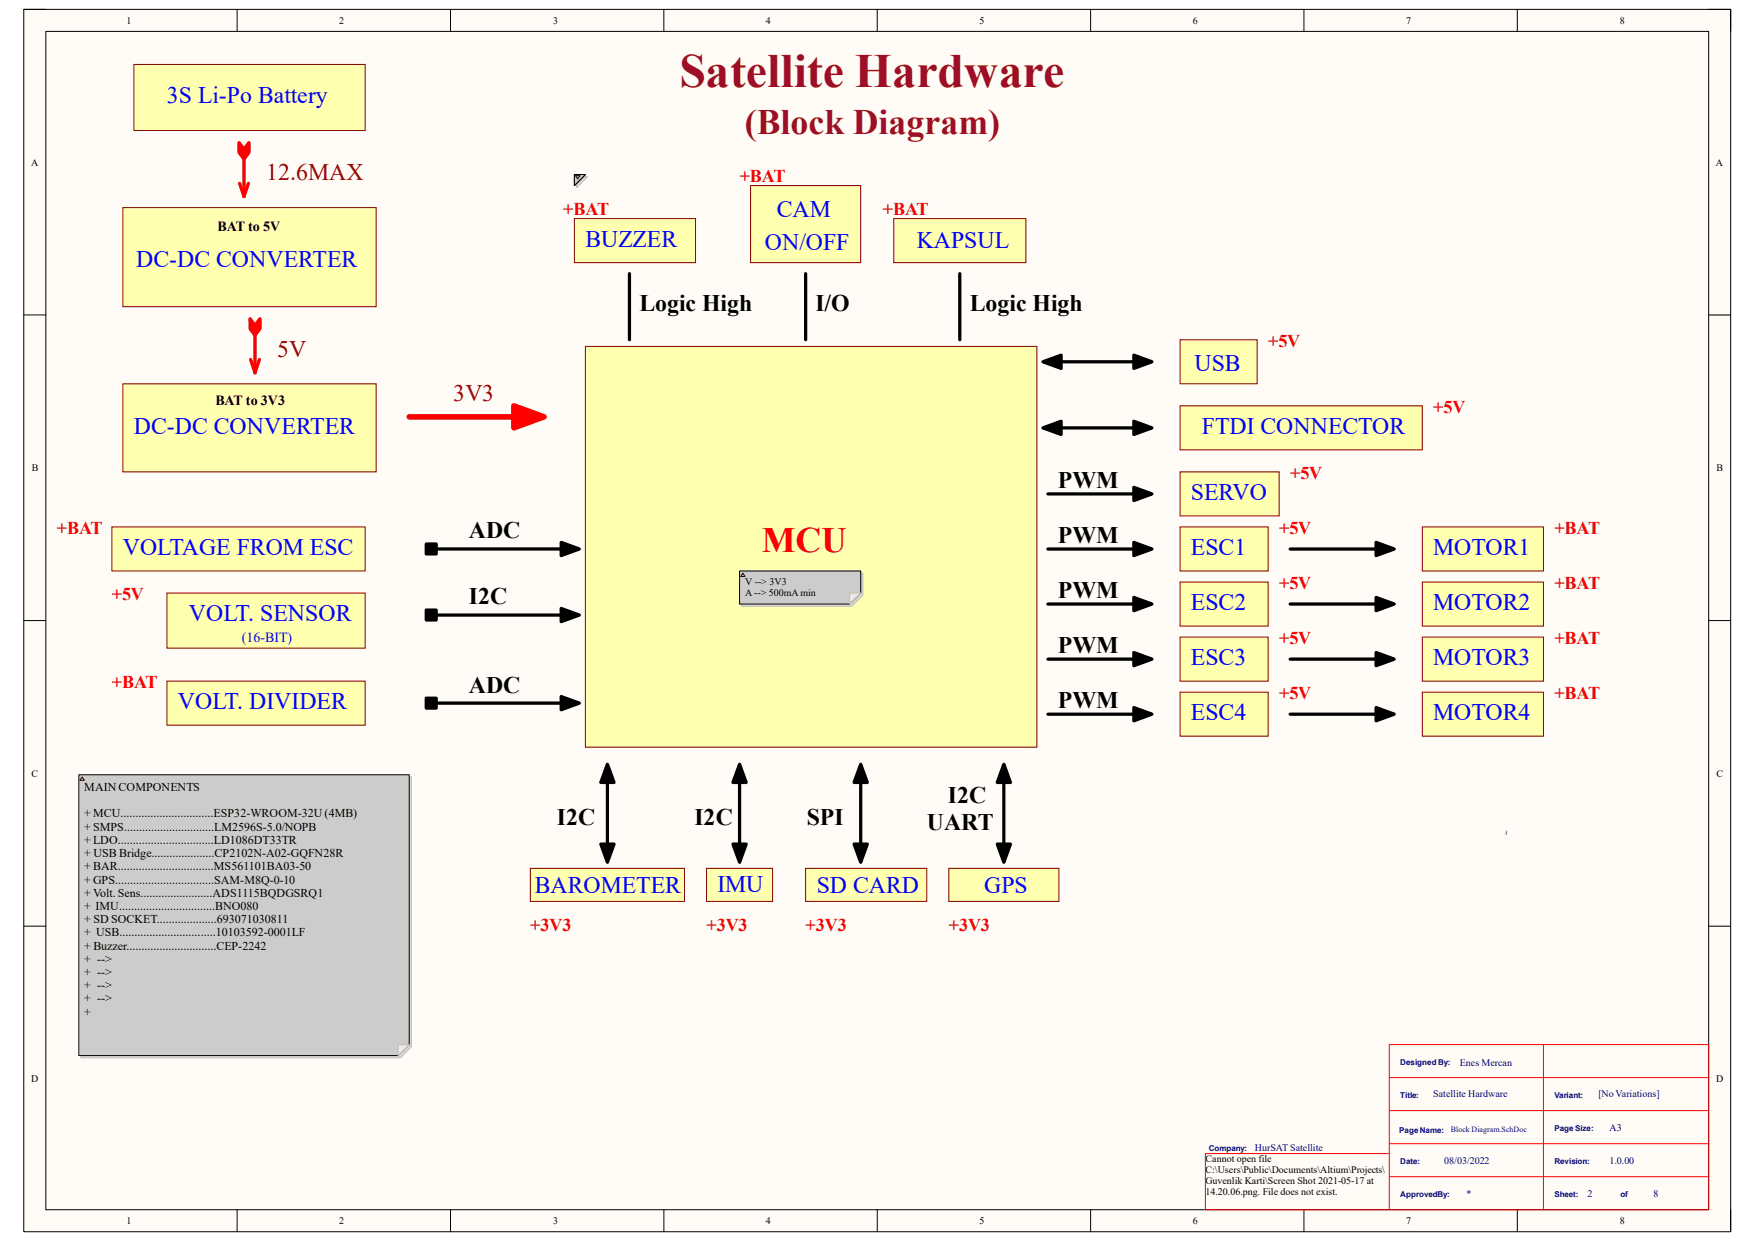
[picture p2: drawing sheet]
<svg xmlns="http://www.w3.org/2000/svg" width="297mm" height="210mm" viewBox="0 0 297 210" stroke-linecap="round" stroke-linejoin="round" font-family="sans-serif">
<path d="M4 1.6h288.9v206.8h-288.9z" fill-rule="evenodd" fill="#fffcf8"/>
<path d="M4 1.6h288.9v206.8h-288.9z" fill="none" stroke="#000" stroke-width=".17"/>
<path d="M7.8 5.3h281.4v199.4h-281.4z" fill-rule="evenodd" fill="#fffcf8"/>
<g fill="none" stroke="#000" stroke-width=".17">
<path d="M4 1.6h3.7M7.8 5.3h281.4v199.4h-281.4zM40.1 1.6v3.7M76.2 1.6v3.7M112.3 1.6v3.7M148.5 1.6v3.7M184.6 1.6v3.7M220.7 1.6v3.7M256.8 1.6v3.7M289.2 1.6h3.7v3.7M4 53.3h3.7M289.2 53.3h3.7"/>
<path d="M4 105h3.8M289.2 105h3.7M4 156.7h3.8M289.2 156.7h3.7M40.1 204.7v3.7M76.2 204.7v3.7M112.4 204.7v3.7M148.5 204.7v3.7M184.6 204.7v3.7M220.7 204.7v3.7M256.8 204.7v3.7M292.9 204.7v3.7"/>
</g>
<path d="M261.2 176.8v27.9M234.9 195.2h-30.9v9.5h85.2v-27.9h-54.1v27.9M235.1 182.4h54.1M235.1 187.9h54.1M235.1 193.5h54.1M235.1 199.1h54.1" fill="none" stroke="#f00" stroke-width=".17"/>
<path d="M20.8 64.9h42.9v15h-42.9z" fill-rule="evenodd" fill="#ffffb0"/>
<path d="M20.8 64.9h42.9v15h-42.9z" fill="none" stroke="#800000" stroke-width=".17"/>
<path d="M20.8 35.1h42.9v16.8h-42.9z" fill-rule="evenodd" fill="#ffffb0"/>
<path d="M20.8 35.1h42.9v16.8h-42.9z" fill="none" stroke="#800000" stroke-width=".17"/>
<path d="M199.7 57.5h13.1v7.4h-13.1z" fill-rule="evenodd" fill="#ffffb0"/>
<path d="M199.7 57.5h13.1v7.4h-13.1z" fill="none" stroke="#800000" stroke-width=".17"/>
<path d="M99.1 58.6h76.4v67.8h-76.4z" fill-rule="evenodd" fill="#ffffb0"/>
<path d="M99.1 58.6h76.4v67.8h-76.4z" fill="none" stroke="#800000" stroke-width=".17"/>
<path d="M89.8 146.9h26v5.6h-26z" fill-rule="evenodd" fill="#ffffb0"/>
<path d="M89.8 146.9h26v5.6h-26z" fill="none" stroke="#800000" stroke-width=".17"/>
<path d="M127 31.4h18.7v13h-18.7z" fill-rule="evenodd" fill="#ffffb0"/>
<path d="M127 31.4h18.7v13h-18.7z" fill="none" stroke="#800000" stroke-width=".17"/>
<path d="M97.2 37h20.5v7.4h-20.5z" fill-rule="evenodd" fill="#ffffb0"/>
<path d="M97.2 37h20.5v7.4h-20.5z" fill="none" stroke="#800000" stroke-width=".17"/>
<path d="M119.6 146.9h11.2v5.6h-11.2z" fill-rule="evenodd" fill="#ffffb0"/>
<path d="M119.6 146.9h11.2v5.6h-11.2z" fill="none" stroke="#800000" stroke-width=".17"/>
<path d="M28.3 115.3h33.5v7.4h-33.5z" fill-rule="evenodd" fill="#ffffb0"/>
<path d="M28.3 115.3h33.5v7.4h-33.5z" fill="none" stroke="#800000" stroke-width=".17"/>
<path d="M43.2 55.6v7.5" fill="none" stroke="#f00" stroke-width=".55"/>
<path d="M42.3 54l.9 1.1 .8-1.1v1.6l-.8 1.1-.9-1.1z" fill-rule="evenodd" fill="#f00"/>
<path d="M42.3 54l.9 1.1 .8-1.1v1.6l-.8 1.1-.9-1.1zM42.4 60.8l.8 2.3 .7-2.3" fill="none" stroke="#f00" stroke-width=".55"/>
<path d="M69.3 70.5h21.4" fill="none" stroke="#f00" stroke-width=".93"/>
<path d="M87 68.7l5.1 1.8-5.1 1.9z" fill="#f00"/>
<path d="M87 68.7l5.1 1.8-5.1 1.9z" fill="none" stroke="#f00" stroke-width=".93"/>
<g fill="none" stroke="#000" stroke-width=".55">
<path d="M106.5 46.3v11.2M136.3 46.3v11.2M176.5 61.2l3.1-1.1v2.2zM177.3 61.2h16.8M191.9 60.1l3.1 1.1-3.1 1.1zM72.1 118.2h1.7v1.6h-1.7zM73 119h24.2M95 117.9l3 1.1-3 1.1zM102.8 129.3l1.1 3.1h-2.2zM102.8 130.2v14.9M125.2 129.3l1.1 3.1h-2.3zM125.2 130.2v14.9"/>
<path d="M101.7 142.8h2.2l-1.1 3.1zM124 142.8h2.3l-1.1 3.1z"/>
</g>
<g fill="#000">
<path d="M176.5 61.2l3.1-1.1v2.2zM191.9 60.1l3.1 1.1-3.1 1.1zM95 117.9l3 1.1-3 1.1zM102.8 129.3l1.1 3.1h-2.2zM125.2 129.3l1.1 3.1h-2.3zM101.7 142.8h2.2l-1.1 3.1zM124 142.8h2.3l-1.1 3.1z"/>
<path d="M72.1 118.2h1.7v1.6h-1.7z" fill-rule="evenodd"/>
</g>
<path d="M199.7 68.7h41v7.4h-41z" fill-rule="evenodd" fill="#ffffb0"/>
<path d="M199.7 68.7h41v7.4h-41z" fill="none" stroke="#800000" stroke-width=".17"/>
<path d="M176.5 72.4l3.1-1.1v2.2zM177.3 72.4h16.8M191.9 71.3l3.1 1.1-3.1 1.1z" fill="none" stroke="#000" stroke-width=".55"/>
<path d="M176.5 72.4l3.1-1.1v2.2zM191.9 71.3l3.1 1.1-3.1 1.1z" fill="#000"/>
<path d="M151.3 37h22.3v7.4h-22.3z" fill-rule="evenodd" fill="#ffffb0"/>
<path d="M151.3 37h22.3v7.4h-22.3z" fill="none" stroke="#800000" stroke-width=".17"/>
<path d="M162.4 46.3v11.2" fill="none" stroke="#000" stroke-width=".55"/>
<path d="M136.3 146.9h20.5v5.6h-20.5z" fill-rule="evenodd" fill="#ffffb0"/>
<path d="M136.3 146.9h20.5v5.6h-20.5z" fill="none" stroke="#800000" stroke-width=".17"/>
<path d="M199.7 79.9h16.8v7.4h-16.8z" fill-rule="evenodd" fill="#ffffb0"/>
<path d="M199.7 79.9h16.8v7.4h-16.8z" fill="none" stroke="#800000" stroke-width=".17"/>
<path d="M199.7 89.2h14.9v7.4h-14.9z" fill-rule="evenodd" fill="#ffffb0"/>
<path d="M199.7 89.2h14.9v7.4h-14.9z" fill="none" stroke="#800000" stroke-width=".17"/>
<path d="M199.7 98.5h14.9v7.4h-14.9z" fill-rule="evenodd" fill="#ffffb0"/>
<path d="M199.7 98.5h14.9v7.4h-14.9z" fill="none" stroke="#800000" stroke-width=".17"/>
<path d="M177.3 83.6h16.8M177.3 92.9h16.8M191.9 82.5l3.1 1.1-3.1 1.1zM191.9 91.8l3.1 1.1-3.1 1.1zM177.3 102.2h16.8M191.9 101.1l3.1 1.1-3.1 1.1zM145.7 129.3l1.1 3.1h-2.3zM145.7 130.2v14.9M144.5 142.8h2.3l-1.1 3.1z" fill="none" stroke="#000" stroke-width=".55"/>
<path d="M191.9 82.5l3.1 1.1-3.1 1.1zM191.9 91.8l3.1 1.1-3.1 1.1zM191.9 101.1l3.1 1.1-3.1 1.1zM145.7 129.3l1.1 3.1h-2.3zM144.5 142.8h2.3l-1.1 3.1z" fill="#000"/>
<path d="M199.7 107.8h14.9v7.5h-14.9z" fill-rule="evenodd" fill="#ffffb0"/>
<path d="M199.7 107.8h14.9v7.5h-14.9z" fill="none" stroke="#800000" stroke-width=".17"/>
<path d="M199.7 117.1h14.9v7.5h-14.9z" fill-rule="evenodd" fill="#ffffb0"/>
<path d="M199.7 117.1h14.9v7.5h-14.9z" fill="none" stroke="#800000" stroke-width=".17"/>
<path d="M177.3 111.5h16.8M191.9 110.4l3.1 1.1-3.1 1.2zM191.9 119.7l3.1 1.2-3.1 1.1zM177.3 120.9h16.8" fill="none" stroke="#000" stroke-width=".55"/>
<path d="M191.9 110.4l3.1 1.1-3.1 1.2zM191.9 119.7l3.1 1.2-3.1 1.1z" fill="#000"/>
<path d="M240.7 89.2h20.5v7.4h-20.5z" fill-rule="evenodd" fill="#ffffb0"/>
<path d="M240.7 89.2h20.5v7.4h-20.5z" fill="none" stroke="#800000" stroke-width=".17"/>
<path d="M240.7 98.5h20.5v7.4h-20.5z" fill-rule="evenodd" fill="#ffffb0"/>
<path d="M240.7 98.5h20.5v7.4h-20.5z" fill="none" stroke="#800000" stroke-width=".17"/>
<path d="M218.3 92.9h16.8M232.9 91.8l3.1 1.1-3.1 1.1zM218.3 102.2h16.8M232.9 101.1l3.1 1.1-3.1 1.1z" fill="none" stroke="#000" stroke-width=".55"/>
<path d="M232.9 91.8l3.1 1.1-3.1 1.1zM232.9 101.1l3.1 1.1-3.1 1.1z" fill="#000"/>
<path d="M240.7 107.8h20.5v7.5h-20.5z" fill-rule="evenodd" fill="#ffffb0"/>
<path d="M240.7 107.8h20.5v7.5h-20.5z" fill="none" stroke="#800000" stroke-width=".17"/>
<path d="M240.7 117.1h20.5v7.5h-20.5z" fill-rule="evenodd" fill="#ffffb0"/>
<path d="M240.7 117.1h20.5v7.5h-20.5z" fill="none" stroke="#800000" stroke-width=".17"/>
<path d="M218.3 111.5h16.8M232.9 110.4l3.1 1.1-3.1 1.2zM232.9 119.7l3.1 1.2-3.1 1.1zM218.3 120.9h16.8" fill="none" stroke="#000" stroke-width=".55"/>
<path d="M232.9 110.4l3.1 1.1-3.1 1.2zM232.9 119.7l3.1 1.2-3.1 1.1z" fill="#000"/>
<path d="M22.7 10.9h39.1v11.2h-39.1z" fill-rule="evenodd" fill="#ffffb0"/>
<path d="M22.7 10.9h39.1v11.2h-39.1z" fill="none" stroke="#800000" stroke-width=".17"/>
<path d="M41.3 25.8v7.5" fill="none" stroke="#f00" stroke-width=".55"/>
<path d="M40.5 24.1l.8 1.2 .8-1.2v1.7l-.8 1.1-.8-1.1z" fill-rule="evenodd" fill="#f00"/>
<path d="M40.5 24.1l.8 1.2 .8-1.2v1.7l-.8 1.1-.8-1.1zM40.6 31l.7 2.3 .7-2.3" fill="none" stroke="#f00" stroke-width=".55"/>
<path d="M28.3 100.4h33.5v9.3h-33.5z" fill-rule="evenodd" fill="#ffffb0"/>
<path d="M28.3 100.4h33.5v9.3h-33.5z" fill="none" stroke="#800000" stroke-width=".17"/>
<path d="M72.1 103.2h1.7v1.7h-1.7zM73 104.1h24.2M95 103l3 1.1-3 1.1z" fill="none" stroke="#000" stroke-width=".55"/>
<g fill="#000">
<path d="M95 103l3 1.1-3 1.1z"/>
<path d="M72.1 103.2h1.7v1.7h-1.7z" fill-rule="evenodd"/>
</g>
<path d="M160.6 146.9h18.6v5.6h-18.6z" fill-rule="evenodd" fill="#ffffb0"/>
<path d="M160.6 146.9h18.6v5.6h-18.6z" fill="none" stroke="#800000" stroke-width=".17"/>
<path d="M169.9 129.3l1.1 3.1h-2.2zM169.9 130.2v14.9M168.8 142.8h2.2l-1.1 3.1z" fill="none" stroke="#000" stroke-width=".55"/>
<path d="M169.9 129.3l1.1 3.1h-2.2zM168.8 142.8h2.2l-1.1 3.1z" fill="#000"/>
<path d="M18.9 89.2h42.9v7.4h-42.9z" fill-rule="evenodd" fill="#ffffb0"/>
<path d="M18.9 89.2h42.9v7.4h-42.9z" fill="none" stroke="#800000" stroke-width=".17"/>
<path d="M72.1 92.1h1.7v1.6h-1.7zM73 92.9h24.2M95 91.8l3 1.1-3 1.1z" fill="none" stroke="#000" stroke-width=".55"/>
<g fill="#000">
<path d="M95 91.8l3 1.1-3 1.1z"/>
<path d="M72.1 92.1h1.7v1.6h-1.7z" fill-rule="evenodd"/>
</g>
<path d="M13.7 131.5h55.9v45.6l-1.8 1.9h-54.1z" fill-rule="evenodd" fill="#dedcd8"/>
<path d="M13.7 131.5h55.9v45.6l-1.8 1.9h-54.1z" fill="none" stroke="#bfbdba" stroke-width=".17"/>
<path d="M13.3 131.1h56v45.7l-1.9 1.8h-54.1z" fill-rule="evenodd" fill="#ccc"/>
<path d="M13.3 131.1h56v45.7l-1.9 1.8h-54.1z" fill="none" stroke="#000" stroke-width=".17"/>
<path d="M67.4 176.8h1.9l-1.9 1.8z" fill="#e8e5e2"/>
<path d="M67.4 176.8h1.9l-1.9 1.8z" fill="none" stroke="#bfbdba" stroke-width=".17"/>
<path d="M13.9 131.5l.4 .5h-.8z" fill="#f5a3a3"/>
<path d="M13.9 131.5l.4 .5h-.8z" fill="none" stroke="#300" stroke-width=".17"/>
<path d="M97.6 29.9h1.8l-1.8 1.9z" fill-rule="evenodd" fill="#dedcd8"/>
<path d="M97.6 29.9h1.8l-1.8 1.9z" fill="none" stroke="#bfbdba" stroke-width=".17"/>
<path d="M97.2 29.5h1.9l-1.9 1.9z" fill-rule="evenodd" fill="#ccc"/>
<path d="M97.2 29.5h1.9l-1.9 1.9z" fill="none" stroke="#000" stroke-width=".17"/>
<path d="M97.2 29.5h1.9l-1.9 1.9z" fill="#ccc"/>
<path d="M97.2 29.5h1.9l-1.9 1.9z" fill="none" stroke="#000" stroke-width=".17"/>
<path d="M97.4 29.7h.7l-.3 .6z" fill="#f5a3a3"/>
<path d="M97.4 29.7h.7l-.3 .6z" fill="none" stroke="#300" stroke-width=".17"/>
<path d="M125.5 97h20.5v3.7l-1.8 1.9h-18.7z" fill-rule="evenodd" fill="#dedcd8"/>
<path d="M125.5 97h20.5v3.7l-1.8 1.9h-18.7z" fill="none" stroke="#bfbdba" stroke-width=".17"/>
<path d="M125.2 96.6h20.5v3.8l-1.9 1.8h-18.6z" fill-rule="evenodd" fill="#ccc"/>
<path d="M125.2 96.6h20.5v3.8l-1.9 1.8h-18.6z" fill="none" stroke="#000" stroke-width=".17"/>
<path d="M143.8 100.4h1.9l-1.9 1.8z" fill="#e8e5e2"/>
<path d="M143.8 100.4h1.9l-1.9 1.8z" fill="none" stroke="#bfbdba" stroke-width=".17"/>
<path d="M125.7 97l.4 .6h-.8z" fill="#f5a3a3"/>
<path d="M125.7 97l.4 .6h-.8z" fill="none" stroke="#300" stroke-width=".17"/>
<text font-size="8.1" fill="#9e0e29" x="115" y="14.8">Satellite Hardware</text>
<text font-size="6.1" fill="#9e0e29" x="126" y="22.6">(Block Diagram)</text>
<text font-size="6.1" fill="#f00" x="128.9" y="93.5">MCU</text>
<g font-size="4" fill="#00f">
<text x="28.2" y="17.5">3S Li-Po Battery</text>
<text x="99.1" y="41.7">BUZZER</text>
<text x="131.5" y="36.7">CAM</text>
<text x="155.2" y="41.9">KAPSUL</text>
<text x="23" y="45.3">DC-DC CONVERTER</text>
<text x="129.5" y="42.3">ON/OFF</text>
<text x="202.1" y="62.8">USB</text>
<text x="22.6" y="73.4">DC-DC CONVERTER</text>
<text x="203.4" y="73.4">FTDI CONNECTOR</text>
<text x="201.5" y="84.6">SERVO</text>
<text x="20.8" y="93.9">VOLTAGE FROM ESC</text>
<text x="201.5" y="93.9">ESC1</text>
<text x="242.6" y="93.9">MOTOR1</text>
<text x="32" y="105.1">VOLT. SENSOR</text>
<text x="201.5" y="103.2">ESC2</text>
<text x="242.6" y="103.2">MOTOR2</text>
<text x="201.5" y="112.6">ESC3</text>
<text x="242.6" y="112.6">MOTOR3</text>
<text x="30.1" y="120">VOLT. DIVIDER</text>
<text x="201.5" y="121.9">ESC4</text>
<text x="242.6" y="121.9">MOTOR4</text>
<text x="90.5" y="151.1">BAROMETER</text>
<text x="121.4" y="150.9">IMU</text>
<text x="138.2" y="151.1">SD CARD</text>
<text x="166.5" y="151.1">GPS</text>
</g>
<g font-size="4" fill="#980000">
<text x="45" y="30.5">12.6MAX</text>
<text x="46.9" y="60.4">5V</text>
<text x="76.7" y="67.8">3V3</text>
</g>
<g font-size="4">
<text x="108.2" y="52.7">Logic High</text>
<text x="138" y="52.7">I/O</text>
<text x="164.1" y="52.7">Logic High</text>
<text x="179" y="82.5">PWM</text>
<text x="79.3" y="91.1">ADC</text>
<text x="179" y="91.9">PWM</text>
<text x="179" y="101.2">PWM</text>
<text x="79.3" y="102.3">I2C</text>
<text x="179" y="110.5">PWM</text>
<text x="79.3" y="117.2">ADC</text>
<text x="179" y="119.8">PWM</text>
<text x="160.4" y="135.8">I2C</text>
<text x="94.2" y="139.6">I2C</text>
<text x="117.5" y="139.6">I2C</text>
<text x="136.5" y="139.6">SPI</text>
<text x="156.8" y="140.5">UART</text>
</g>
<g font-size="3" fill="#f00">
<text x="125.2" y="30.8">+BAT</text>
<text x="95.3" y="36.4">+BAT</text>
<text x="149.4" y="36.4">+BAT</text>
<text x="214.6" y="58.7">+5V</text>
<text x="242.6" y="69.9">+5V</text>
<text x="218.4" y="81.1">+5V</text>
<text x="9.6" y="90.4">+BAT</text>
<text x="216.5" y="90.4">+5V</text>
<text x="263.1" y="90.4">+BAT</text>
<text x="18.9" y="101.6">+5V</text>
<text x="216.5" y="99.7">+5V</text>
<text x="263.1" y="99.7">+BAT</text>
<text x="216.5" y="109.1">+5V</text>
<text x="263.1" y="109.1">+BAT</text>
<text x="18.9" y="116.5">+BAT</text>
<text x="216.5" y="118.4">+5V</text>
<text x="263.1" y="118.4">+BAT</text>
<text x="89.7" y="157.5">+3V3</text>
<text x="119.6" y="157.5">+3V3</text>
<text x="136.3" y="157.5">+3V3</text>
<text x="160.6" y="157.5">+3V3</text>
</g>
<g font-size="2.4">
<text x="36.8" y="39.1">BAT to 5V</text>
<text x="36.4" y="68.5">BAT to 3V3</text>
</g>
<text font-size="2.4" fill="#00f" x="40.9" y="108.6">(16-BIT)</text>
<g font-size="2">
<text x="14.3" y="133.9">MAIN COMPONENTS</text>
<text x="14.3" y="138.3">+ MCU...............................ESP32-WROOM-32U (4MB)</text>
<text x="14.3" y="140.5">+ SMPS..............................LM2596S-5.0/NOPB</text>
<text x="14.3" y="142.8">+ LDO................................LD1086DT33TR</text>
<text x="14.3" y="145">+ USB Bridge.....................CP2102N-A02-GQFN28R</text>
<text x="14.3" y="147.3">+ BAR................................MS561101BA03-50</text>
<text x="14.3" y="149.5">+ GPS.................................SAM-M8Q-0-10</text>
<text x="14.3" y="151.8">+ Volt. Sens........................ADS1115BQDGSRQ1</text>
<text x="14.3" y="154">+ IMU................................BNO080</text>
<text x="14.3" y="156.2">+ SD SOCKET....................693071030811</text>
<text x="14.3" y="158.5">+ USB................................10103592-0001LF</text>
<text x="14.3" y="160.7">+ Buzzer..............................CEP-2242</text>
<text x="14.3" y="162.9">+ --&gt;</text>
<text x="14.3" y="165.1">+ --&gt;</text>
<text x="14.3" y="167.4">+ --&gt;</text>
<text x="14.3" y="169.6">+ --&gt;</text>
<text x="14.3" y="171.9">+</text>
</g>
<g font-size="1.7">
<text x="21.4" y="4">1</text>
<text x="57.4" y="4">2</text>
<text x="93.6" y="4">3</text>
<text x="129.6" y="4">4</text>
<text x="165.8" y="4">5</text>
<text x="201.8" y="4">6</text>
<text x="238" y="4">7</text>
<text x="274.1" y="4">8</text>
<text x="5.3" y="28">A</text>
<text x="290.4" y="28">A</text>
<text x="5.4" y="79.8">B</text>
<text x="290.5" y="79.8">B</text>
<text x="126.1" y="99.1">V --&gt; 3V3</text>
<text x="126.1" y="100.9">A --&gt; 500mA min</text>
<text x="5.3" y="131.4">C</text>
<text x="290.5" y="131.4">C</text>
<text x="5.3" y="183.2">D</text>
<text x="290.4" y="183.2">D</text>
<text x="204" y="196.7">Cannot open file</text>
<text x="204" y="198.6">C:\Users\Public\Documents\Altium\Projects\</text>
<text x="204" y="200.4">Guvenlik Karti\Screen Shot 2021-05-17 at</text>
<text x="204" y="202.3">14.20.06.png. File does not exist.</text>
<text x="21.4" y="207.2">1</text>
<text x="57.4" y="207.2">2</text>
<text x="93.6" y="207.2">3</text>
<text x="129.6" y="207.2">4</text>
<text x="165.8" y="207.2">5</text>
<text x="201.8" y="207.2">6</text>
<text x="238" y="207.2">7</text>
<text x="274.1" y="207.2">8</text>
</g>
<g font-size="1.7" fill="#000080">
<text x="242.6" y="185.7">Satellite Hardware</text>
<text x="247.1" y="180.3">Enes Mercan</text>
<text x="270.5" y="185.7">[No Variations]</text>
<text x="272.4" y="191.3">A3</text>
<text x="212.4" y="194.9">HurSAT Satellite</text>
<text x="244.4" y="196.9">08/03/2022</text>
<text x="272.4" y="196.9">1.0.00</text>
<text x="248.2" y="202.5">*</text>
<text x="268.6" y="202.5">2</text>
<text x="279.8" y="202.5">8</text>
</g>
<text font-size="1.4" x="255.3" y="141.3" transform="rotate(-90 255.3 141.3)">~</text>
<g font-size="1.4" fill="#000080">
<text x="237" y="180.2">Designed By:</text>
<text x="237" y="185.8">Title:</text>
<text x="263.1" y="185.8">Variant:</text>
<text x="236.8" y="191.8">Page Name:</text>
<text x="245.5" y="191.6">Block Diagram.SchDoc</text>
<text x="263.1" y="191.4">Page Size:</text>
<text x="204.6" y="194.8">Company:</text>
<text x="237" y="197">Date:</text>
<text x="263.1" y="197">Revision:</text>
<text x="237" y="202.6">ApprovedBy:</text>
<text x="263.1" y="202.6">Sheet:</text>
<text x="274.2" y="202.6">of</text>
</g>
</svg>
